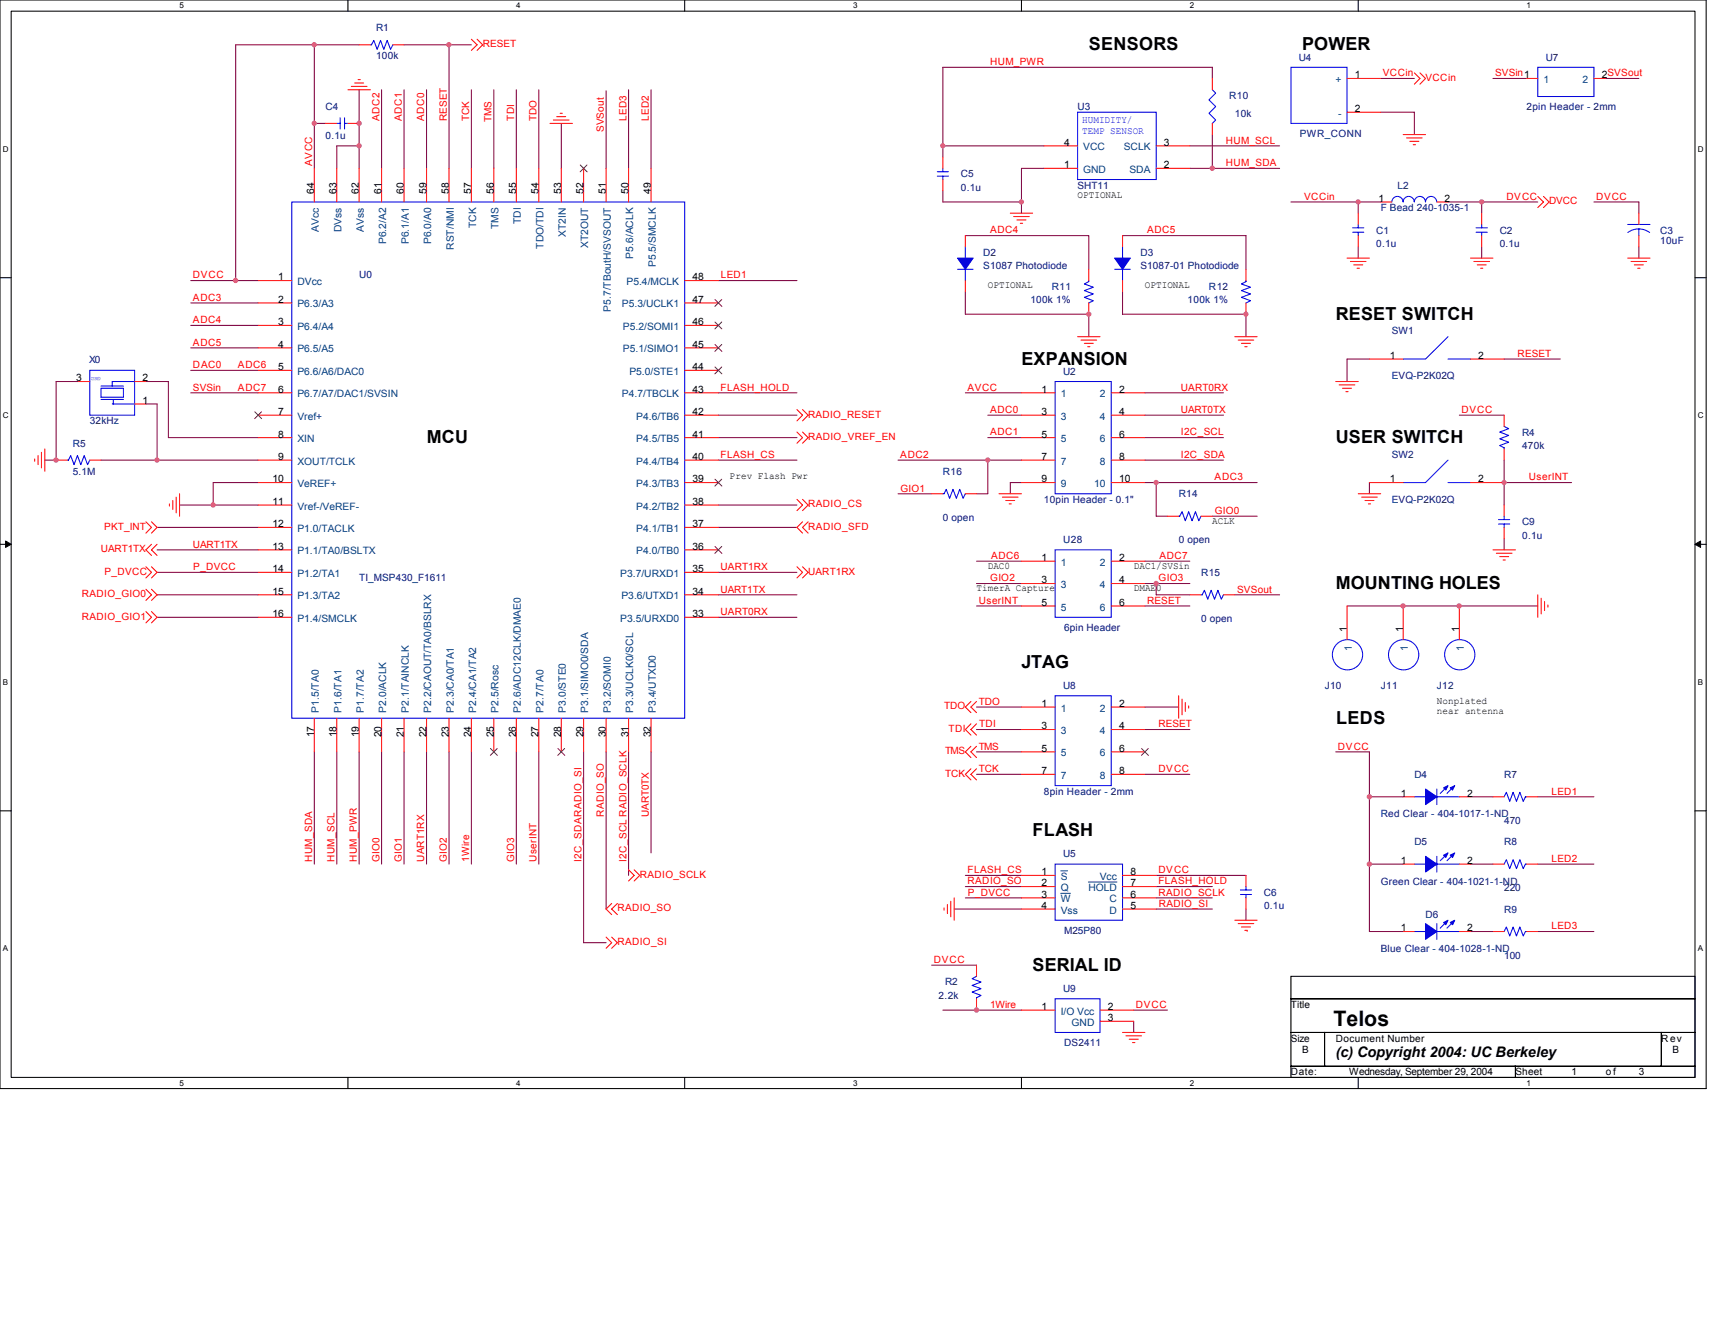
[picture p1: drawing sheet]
<svg xmlns="http://www.w3.org/2000/svg" width="279mm" height="216mm" viewBox="0 0 279 216" stroke-linecap="round" stroke-linejoin="round" font-family="sans-serif">
<path d="M0 0h278v177.4h-278zM1.8 1.8h274.3v173.8h-274.3z" fill="none" stroke="#000" stroke-width=".17"/>
<g fill="#fff">
<path d="M29.3 .2h.7v1.5h-.7z"/>
<path d="M29.3 175.7h.7v1.5h-.7z"/>
</g>
<path d="M56.7 0v1.8M56.7 175.6v1.8" fill="none" stroke="#000" stroke-width=".17"/>
<g fill="#fff">
<path d="M84.1 .2h.7v1.5h-.7z"/>
<path d="M84.1 175.7h.7v1.5h-.7z"/>
</g>
<path d="M111.5 0v1.8M111.5 175.6v1.8" fill="none" stroke="#000" stroke-width=".17"/>
<g fill="#fff">
<path d="M139 .2h.7v1.5h-.7z"/>
<path d="M139 175.7h.7v1.5h-.7z"/>
</g>
<path d="M166.4 0v1.8M166.4 175.6v1.8" fill="none" stroke="#000" stroke-width=".17"/>
<g fill="#fff">
<path d="M193.8 .2h.8v1.5h-.8z"/>
<path d="M193.8 175.7h.8v1.5h-.8z"/>
</g>
<path d="M221.3 0v1.8M221.3 175.6v1.8" fill="none" stroke="#000" stroke-width=".17"/>
<g fill="#fff">
<path d="M248.7 .2h.7v1.5h-.7z"/>
<path d="M248.7 175.7h.7v1.5h-.7z"/>
<path d="M.5 23.5h.9v1.5h-.9z"/>
<path d="M276.6 23.5h1v1.5h-1z"/>
<path d="M.5 67h.9v1.4h-.9z"/>
<path d="M276.6 67h1v1.4h-1z"/>
</g>
<path d="M0 45.3h1.8M276.1 45.3h1.9" fill="none" stroke="#000" stroke-width=".17"/>
<g fill="#fff">
<path d="M.5 110.4h.8v1.5h-.8z"/>
<path d="M276.6 110.4h.9v1.5h-.9z"/>
</g>
<path d="M0 88.7h1.8M276.1 88.7h1.9" fill="none" stroke="#000" stroke-width=".17"/>
<path d="M.9 88.2l.9 .5-.9 .5zM276.1 88.7l1-.5v1z" fill="#000" stroke="#000" stroke-width=".16"/>
<g fill="#fff">
<path d="M.5 153.8h.8v1.5h-.8z"/>
<path d="M276.6 153.8h.9v1.5h-.9z"/>
</g>
<path d="M0 132.1h1.8M276.1 132.1h1.9M210.3 159.1h65.8v3.7h-65.8zM210.3 162.8h65.8v5.4h-65.8zM210.3 168.2h5.5v5.5h-5.5zM210.3 173.7h36.6v1.9h-36.6zM215.8 168.2h54.9v5.5h-54.9zM246.9 173.7h29.2v1.9h-29.2zM270.7 168.2h5.4v5.5h-5.4z" fill="none" stroke="#000" stroke-width=".17"/>
<g fill="none" stroke="#800040" stroke-width=".17">
<path d="M51.2 7.3v20.1M58.5 7.3h-20.1v38.4M58.5 14.6v12.8M62.2 14.6v12.8M65.8 14.6v12.8M65.8 7.3h11M69.5 14.6v12.8M73.2 7.3v20.1M76.8 14.6v12.8M80.5 14.6v12.8M84.1 14.6v12.8M87.8 14.6v12.8"/>
<path d="M98.7 14.8v12.6M102.4 14.6v12.8M106.1 14.6v12.8M197.5 12.8v-1.8h-43.9v14.6M224.9 12.8h5.5M224.9 18.3h5.5v3.6M243.2 12.8h5.5M261.5 12.8h5.5M51.2 20.1h1.8M58.5 23.8h-3.6v3.6M91.4 20.1v7.3M153.6 31.1v1.8h12.8v1.8"/>
<path d="M153.6 23.8h16.5M157.3 38.4h20.1v5.5M170.1 27.4h-3.7v5.5M182.9 38.4h20.1v5.5M193.8 23.8h14.7M193.8 27.4h14.7M197.5 21.9v5.5M210.3 32.9h14.6M221.3 32.9v1.8M235.9 32.9h14.6M241.4 32.9v1.8M259.7 32.9h7.3v1.8"/>
<path d="M31.1 56.7h11M31.1 53h11M31.1 49.4h11M31.1 45.7h11M117 45.7h12.8M157.3 47.5v3.7h20.1v3.7M182.9 47.5v3.7h20.1v3.7M221.3 40.2v1.9M223.1 58.5h-3.6v3.7M241.4 40.2v1.9M245 58.5h9.2M267 40.2v1.9"/>
<path d="M12.8 62.2h-3.7v12.8h-1.8M16.4 75h25.7M23.8 62.2h3.6v9.1h14.7M23.8 65.8h1.8v9.2M31.1 64h11M31.1 60.3h11M42.1 78.6h-7.4v3.7M117 64h12.8M117 67.6h12.8M117 71.3h12.8M117 75h12.8M146.3 75h20.1"/>
<path d="M157.3 64h9.1M160.9 67.6h5.5M160.9 71.3h5.5M160.9 75v5.5h-1.8M166.4 78.6h-1.8v1.9M186.5 64h12.8M186.5 67.6h12.8M186.5 71.3h12.8M186.5 75h12.8M186.5 78.6h18.3M188.4 78.6v5.5h1.8M223.1 78.6v1.9"/>
<path d="M237.7 67.6h7.3M245 75v7.3M245 78.6h11M25.6 96.9h16.5M25.6 93.3h16.5M25.6 85.9h16.5M25.6 89.6h16.5M29.3 82.3h12.8M117 96.9h12.8M117 93.3h12.8M117 85.9h12.8M117 82.3h12.8"/>
<path d="M146.3 80.5h5.5M159.1 91.4h7.3M159.1 98.7h7.3M159.1 95.1h7.3M186.5 91.4h7.3M186.5 98.7h7.3M186.5 95.1h7.3M188.4 95.1v1.8h5.4M197.5 84.1h7.3M201.2 96.9h7.3M219.5 98.7h31M245 87.8v1.8"/>
<path d="M25.6 100.6h16.5M117 100.6h12.8M159.1 118.9h7.3M159.1 115.2h7.3M186.5 118.9h7.3M186.5 115.2h5.5M51.2 122.5v18.3M54.9 122.5v18.3M58.5 122.5v18.3M62.2 122.5v18.3M65.8 122.5v18.3M69.5 122.5v18.3"/>
<path d="M73.2 122.5v18.3M76.8 122.5v18.3M84.1 122.5v18.3M87.8 122.5v18.3M95.1 122.5v31.1h3.6M98.7 122.5v25.6M102.4 122.5v20.1M106.1 122.5v16.5M159.1 122.5h7.3M159.1 126.2h7.3M186.5 126.2h7.3M217.6 122.5h5.5v29.3h5.5"/>
<path d="M223.1 129.8h5.5M239.6 129.8h3.6M250.5 129.8h9.2M151.8 157.3h7.3M155.4 148.1h11M157.3 144.5h9.1M157.3 142.6h9.1M157.3 146.3h9.1M188.4 144.5h9.1M188.4 148.1h9.1M188.4 142.6h14.6M188.4 146.3h9.1"/>
<path d="M203 148.1v1.8M223.1 140.8h5.5M239.6 140.8h3.6M239.6 151.8h3.6M250.5 140.8h9.2M250.5 151.8h9.2M153.6 164.6h12.8M184.7 166.4v1.8M184.7 164.6h5.5"/>
</g>
<g fill="none" stroke="#f00" stroke-width=".17">
<path d="M56.7 14.6h3.6M57.2 14.1h2.6M57.8 13.5h1.4M58.3 13h.4M58.5 7.3h1.8M64 7.3h1.8M76.8 6.4l.9 .9-.9 .9M77.7 6.4l.9 .9-.9 .9M90.1 19.6h2.6M90.7 19h1.5M91.2 18.5h.4M197.5 12.8v1.8"/>
<path d="M219.5 12.8h5.4M219.5 18.3h5.4M230.4 11.9l.9 .9-.9 .9M231.3 11.9l.9 .9-.9 .9M248.7 12.8h1.8M259.7 12.8h1.8M51.2 27.4v5.5M53 20.1h1.9M54.9 27.4v5.5M56.7 20.1h1.8M58.5 27.4v5.5M62.2 27.4v5.5"/>
<path d="M65.8 27.4v5.5M69.5 27.4v5.5M73.2 27.4v5.5M76.8 27.4v5.5M80.5 27.4v5.5M84.1 27.4v5.5M87.8 27.4v5.5M89.6 20.1h3.7M91.4 27.4v5.5M95.1 27.4v5.5M98.7 27.4v5.5M102.4 27.4v5.5"/>
<path d="M106.1 27.4v5.5M153.6 25.6v1.8M153.6 29.3v1.8M157.3 38.4v1.8M164.6 34.7h3.6M165.1 35.3h2.6M165.7 35.8h1.5M166.2 36.4h.4M170.1 23.8h5.5M170.1 27.4h5.5M182.9 38.4v1.8M188.4 23.8h5.4"/>
<path d="M188.4 27.4h5.4M197.5 20.1v1.8M221.3 34.7v1.9M221.3 38.4v1.8M224.9 32.9h1.9M228.6 21.9h3.6M229.2 22.5h2.5M229.7 23h1.5M230.2 23.6h.4M234.1 32.9h1.8M241.4 34.7v1.9M241.4 38.4v1.8"/>
<path d="M250.5 32l1 .9-1 .9M251.5 32l.9 .9-.9 .9M267 34.7v1.9M267 38.4v1.8M42.1 45.7h5.4M42.1 49.4h5.4M42.1 53h5.4M42.1 56.7h5.4M111.5 45.7h5.5M111.5 49.4h5.5M111.5 53h5.5M111.5 56.7h5.5"/>
<path d="M157.3 45.7v1.8M175.6 54.9h3.6M176.1 55.4h2.6M176.7 55.9h1.4M177.2 56.5h.4M177.4 43.9v1.8M177.4 49.4v1.8M182.9 45.7v1.8M201.2 54.9h3.6M201.7 55.4h2.6M202.2 55.9h1.5M202.8 56.5h.4"/>
<path d="M203 43.9v1.8M203 49.4v1.8M219.5 42.1h3.6M220 42.6h2.5M220.5 43.2h1.5M221.1 43.7h.4M223.1 58.5h5.5M239.6 42.1h3.6M239.6 58.5h5.4M240.1 42.6h2.6M240.7 43.2h1.4M241.2 43.7h.4"/>
<path d="M265.2 42.1h3.6M265.7 42.6h2.6M266.3 43.2h1.4M266.8 43.7h.4M5.7 74.8v.4M6.2 74.2v1.5M6.8 73.7v2.5M7.3 73.2v3.6M9.1 75h1.9M12.8 62.2h1.8M14.6 75h1.8M21.9 62.2h1.9"/>
<path d="M21.9 65.8h1.9M42.1 60.3h5.4M42.1 64h5.4M42.1 67.6h5.4M42.1 71.3h5.4M42.1 75h5.4M42.1 78.6h5.4M111.5 60.3h5.5M111.5 64h5.5M111.5 67.6h5.5M111.5 71.3h5.5M111.5 75h5.5"/>
<path d="M111.5 78.6h5.5M129.8 66.7l.9 .9-.9 1M129.8 70.4l.9 .9-.9 .9M130.7 66.7l1 .9-1 1M130.7 70.4l1 .9-1 .9M166.4 64h5.5M166.4 67.6h5.5M166.4 71.3h5.5M166.4 75h5.5M166.4 78.6h5.5M181 64h5.5M181 67.6h5.5"/>
<path d="M181 71.3h5.5M181 75h5.5M181 78.6h5.5M217.6 62.2h3.7M218.2 62.7h2.5M218.7 63.3h1.5M219.3 63.8h.3M223.1 78.6h5.5M239.6 78.6h5.4M245 67.6v1.9M245 73.2v1.8M23.8 96l.9 .9-.9 .9"/>
<path d="M23.8 99.7l.9 .9-.9 .9M23.8 92.4l.9 .9-.9 .9M23.8 85l.9 .9-.9 1M24.7 96l.9 .9-.9 .9M24.7 99.7l.9 .9-.9 .9M24.7 92.4l.9 .9-.9 .9M24.7 85l.9 .9-.9 1M24.7 88.7l-.9 .9 .9 .9M25.6 88.7l-.9 .9 .9 .9M27.6 82.1v.4M28.2 81.6v1.4M28.7 81v2.6"/>
<path d="M29.3 80.5v3.6M42.1 89.6h5.4M42.1 82.3h5.4M42.1 85.9h5.4M42.1 93.3h5.4M42.1 96.9h5.4M111.5 89.6h5.5M111.5 82.3h5.5M111.5 85.9h5.5M111.5 93.3h5.5M111.5 96.9h5.5M129.8 81.4l.9 .9-.9 .9"/>
<path d="M129.8 92.4l.9 .9-.9 .9M130.7 81.4l1 .9-1 .9M130.7 85l-.9 .9 .9 1M130.7 92.4l1 .9-1 .9M131.7 85l-1 .9 1 1M151.8 80.5h1.8M157.3 80.5h1.8M162.8 80.5h3.6M163.3 81h2.6M163.9 81.6h1.4M164.4 82.1h.4M166.4 91.4h5.5"/>
<path d="M166.4 95.1h5.5M166.4 98.7h5.5M181 91.4h5.5M181 95.1h5.5M181 98.7h5.5M190.2 84.1h1.8M193.8 96.9h1.9M195.7 84.1h1.8M199.3 96.9h1.9M219.5 98.7v5.5M221.3 80.5h3.6M221.8 81h2.6"/>
<path d="M222.4 81.6h1.4M222.9 82.1h.4M228.6 98.7v5.5M237.7 98.7v5.5M243.2 89.6h3.7M243.8 90.1h2.5M244.3 90.7h1.5M244.9 91.2h.3M245 82.3v1.8M245 85.9v1.9M250.5 96.9v3.7M251.1 97.5v2.5"/>
<path d="M251.6 98v1.5M252.2 98.6v.3M42.1 100.6h5.4M51.2 117v5.5M54.9 117v5.5M58.5 117v5.5M62.2 117v5.5M65.8 117v5.5M69.5 117v5.5M73.2 117v5.5M76.8 117v5.5M80.5 117v5.5"/>
<path d="M84.1 117v5.5M87.8 117v5.5M91.4 117v5.5M95.1 117v5.5M98.7 117v5.5M102.4 117v5.5M106.1 117v5.5M111.5 100.6h5.5M158.2 117.9l-.9 1 .9 .9M158.2 114.3l-.9 .9 .9 .9M159.1 117.9l-.9 1 .9 .9M159.1 114.3l-.9 .9 .9 .9"/>
<path d="M166.4 115.2h5.5M166.4 118.9h5.5M181 115.2h5.5M181 118.9h5.5M192 113.4v3.6M192.6 113.9v2.6M193.1 114.5v1.4M193.7 115v.4M158.2 121.6l-.9 .9 .9 .9M158.2 125.3l-.9 .9 .9 .9M159.1 121.6l-.9 .9 .9 .9M159.1 125.3l-.9 .9 .9 .9"/>
<path d="M166.4 122.5h5.5M166.4 126.2h5.5M181 122.5h5.5M181 126.2h5.5M228.6 129.8h1.8M237.7 129.8h1.9M243.2 129.8h1.8M248.7 129.8h1.8M98.7 152.7l1 .9-1 .9M99.7 147.2l-1 .9 1 .9M99.7 152.7l.9 .9-.9 .9M100.6 147.2l-.9 .9 .9 .9"/>
<path d="M102.4 141.7l.9 .9-.9 1M103.3 141.7l.9 .9-.9 1M153.8 147.9v.4M154.3 147.4v1.5M154.9 146.9v2.5M155.4 146.3v3.6M159.1 157.3v1.8M166.4 142.6h5.5M166.4 144.5h5.5M166.4 146.3h5.5M166.4 148.1h5.5M182.9 142.6h5.5"/>
<path d="M182.9 144.5h5.5M182.9 146.3h5.5M182.9 148.1h5.5M201.2 149.9h3.6M201.7 150.5h2.6M202.2 151h1.5M202.8 151.6h.4M203 142.6v1.9M203 146.3v1.8M203.2 151.6h.1M228.6 140.8h1.8M228.6 151.8h1.8"/>
<path d="M237.7 140.8h1.9M237.7 151.8h1.9M243.2 140.8h1.8M243.2 151.8h1.8M248.7 140.8h1.8M248.7 151.8h1.8M159.1 162.8v1.8M166.4 164.6h5.5M179.2 164.6h5.5M179.2 166.4h5.5M182.9 168.2h3.6M183.4 168.8h2.6"/>
<path d="M184 169.3h1.4M184.5 169.9h.4"/>
</g>
<g fill="none" stroke="#00f" stroke-width=".17">
<path d="M55.4 19.2v1.8M56.1 19.2v1.8M60.3 7.3h.2l.4-.7 .5 1.4 .6-1.4 .5 1.4 .6-1.4 .5 1.4 .4-.7M175.6 18.3h12.8v11h-12.8zM197.5 14.6l.6 .6-1.1 1.1 1.1 1.1-1.1 1.1 1.1 1.1-.6 .5M210.3 11h9.2v9.1h-9.2zM250.5 11h9.2v4.7h-9.2zM47.5 32.9h64v84.1h-64zM54.9 20.1h.5M56.1 20.1h.6M152.7 28h1.8M152.7 28.7h1.8"/>
<path d="M153.6 27.4v.6M153.6 28.7v.6M220.4 37.8h1.8M220.4 37.1h1.8M221.3 36.6v.5M221.3 37.8v.6M226.8 32.9a.91 .91 0 0 1 .9-.9 .91 .91 0 0 1 .9 .9M228.6 32.9a.9 .9 0 0 1 .9-.9 .9 .9 0 0 1 .9 .9 .91 .91 0 0 1 .9-.9 .91 .91 0 0 1 .9 .9 .92 .92 0 0 1 .9-.9 .92 .92 0 0 1 1 .9M240.5 37.8h1.8M240.5 37.1h1.8M241.4 36.6v.5M241.4 37.8v.6"/>
<path d="M265.2 36.6h3.6M265.2 37.9a2.96 2.96 0 0 1 3.6 0M267 37.3v1.1M156 43.9h2.5M157.3 40.2v1.9M157.3 43.9v1.8M177.4 45.7v.2l-.7 .4 1.4 .5-1.4 .5 1.4 .6-1.4 .6 1.4 .5-.7 .4M181.6 43.9h2.5M182.9 40.2v1.9M182.9 43.9v1.8M203 45.7v.2l-.8 .4 1.5 .5-1.5 .5 1.5 .6-1.5 .6 1.5 .5-.7 .4M235.9 54.9l-3.7 3.6h-3.6"/>
<path d="M235.9 58.5h3.7M11 75h.2l.3-.8 .6 1.5 .5-1.5 .6 1.5 .5-1.5 .6 1.5 .3-.7M14.6 60.3h7.3v7.3h-7.3zM16.4 63.3h3.7v1.4h-3.7zM16.4 65.1h3.7M16.4 62.9h3.7M18.3 65.8h3.6M18.5 65.1v.7M21.9 62.2h-3.6v.7M171.9 62.2h9.1v18.3h-9.1zM235.9 75l-3.7 3.6h-3.6M235.9 78.6h3.7"/>
<path d="M245 69.5l.8 .3-1.5 .6 1.5 .6-1.5 .5 1.5 .6-1.5 .5 .7 .4v.2M153.6 80.5h.2l.4-.8 .5 1.5 .6-1.5 .5 1.5 .6-1.5 .5 1.5 .4-.7M171.9 89.6h9.1v11h-9.1zM192 84.1h.2l.4-.7 .5 1.5 .6-1.5 .5 1.5 .6-1.5 .5 1.5 .4-.8M195.7 96.9h.2l.3-.7 .6 1.4 .5-1.4 .6 1.4 .5-1.4 .6 1.4 .3-.7M244.1 84.7h1.9M244.1 85.4h1.9M245 84.1v.6M245 85.4v.5M171.9 113.4h9.1v14.6h-9.1zM230.4 129.8h1.8M234.1 128.6v2.5"/>
<path d="M234.1 139.5v2.6M234.1 129.8h3.6M235.7 139.2l-1.1 1.1M235.7 128.2l-1.1 1.1M236.8 139.2l-1.1 1.1M236.8 128.2l-1.1 1.1M245 129.8l.4-.7 .6 1.5 .5-1.5 .6 1.5 .5-1.5 .6 1.5 .3-.8h.2M159.1 159.1l-.7 .4 1.4 .5-1.4 .6 1.4 .5-1.4 .5 1.4 .6-.7 .4v.2M171.9 140.8h11v9.1h-11zM202.1 145h1.8M202.1 145.8h1.8M203 144.5v.5"/>
<path d="M203 145.8v.5M230.4 140.8h1.8M230.4 151.8h1.8M234.1 150.5v2.6M234.1 140.8h3.6M234.1 151.8h3.6M235.7 150.1l-1.1 1.1M236.8 150.1l-1.1 1.1M245 140.8l.4-.7 .6 1.4 .5-1.4 .6 1.4 .5-1.4 .6 1.4 .3-.7h.2M245 151.8l.4-.8 .6 1.5 .5-1.5 .6 1.5 .5-1.5 .6 1.5 .3-.7h.2M171.9 162.8h7.3v5.4h-7.3z"/>
<circle cx="219.5" cy="106.7" r="2.47"/>
<circle cx="228.7" cy="106.7" r="2.47"/>
<circle cx="237.8" cy="106.7" r="2.47"/>
</g>
<g fill="#00f" stroke="#00f" stroke-width=".17">
<path d="M156 42.1h2.5l-1.2 1.8z" fill-rule="evenodd"/>
<path d="M232.2 139.5l1.9 1.3-1.9 1.3z" fill-rule="evenodd"/>
<path d="M236.3 139.3l.7-.3-.4 .7z" fill-rule="evenodd"/>
<path d="M235.2 139.3l.7-.3-.4 .7z" fill-rule="evenodd"/>
<path d="M232.2 128.6l1.9 1.2-1.9 1.3z" fill-rule="evenodd"/>
<path d="M236.3 128.4l.7-.4-.4 .7z" fill-rule="evenodd"/>
<path d="M235.2 128.4l.7-.4-.4 .7z" fill-rule="evenodd"/>
<path d="M181.6 42.1h2.5l-1.2 1.8z" fill-rule="evenodd"/>
<path d="M232.2 150.5l1.9 1.3-1.9 1.3z" fill-rule="evenodd"/>
<path d="M236.3 150.3l.7-.4-.4 .8z" fill-rule="evenodd"/>
<path d="M235.2 150.3l.7-.4-.4 .8z" fill-rule="evenodd"/>
</g>
<g fill="none" stroke="#804000" stroke-width=".16">
<path d="M94.5 26.9l1.2 1.1M95.6 26.9l-1.1 1.1M116.5 59.8l1.1 1.1M116.5 56.1l1.1 1.2M116.5 52.5l1.1 1.1M116.5 48.8l1.1 1.1M117.6 59.8l-1.1 1.1M117.6 56.1l-1.1 1.2M117.6 52.5l-1.1 1.1M117.6 48.8l-1.1 1.1M41.5 67.1l1.1 1.1M42.6 67.1l-1.1 1.1"/>
<path d="M116.5 78.1l1.1 1.1M117.6 78.1l-1.1 1.1M116.5 89l1.1 1.2M117.6 89l-1.1 1.2M79.9 122l1.1 1.1M81 122l-1.1 1.1M90.9 122l1.1 1.1M92 122l-1.1 1.1M186 122l1.1 1.1M187.1 122l-1.2 1.1"/>
</g>
<path d="M172.8 141.9h1.1M172.8 145.6h1.6M177.3 143.7h4.7" fill="none" stroke="#004080" stroke-width=".16"/>
<g fill="#f0f" stroke="#f0f" stroke-width=".17">
<circle cx="221.3" cy="32.9" r=".35"/>
<circle cx="237.7" cy="98.7" r=".36"/>
<circle cx="25.6" cy="75" r=".35"/>
<circle cx="188.3" cy="95.1" r=".36"/>
<circle cx="245" cy="78.6" r=".35"/>
<circle cx="177.4" cy="51.2" r=".36"/>
<circle cx="160.9" cy="75" r=".35"/>
<circle cx="153.6" cy="23.8" r=".35"/>
<circle cx="9.1" cy="75" r=".36"/>
<circle cx="34.7" cy="82.3" r=".36"/>
<circle cx="197.5" cy="27.4" r=".36"/>
<circle cx="241.4" cy="32.9" r=".36"/>
<circle cx="58.5" cy="23.8" r=".36"/>
<circle cx="223.1" cy="129.8" r=".36"/>
<circle cx="51.2" cy="20.1" r=".35"/>
<circle cx="159.1" cy="164.6" r=".36"/>
<circle cx="166.4" cy="32.9" r=".35"/>
<circle cx="203" cy="51.2" r=".35"/>
<circle cx="228.6" cy="98.7" r=".36"/>
<circle cx="58.5" cy="20.1" r=".36"/>
<circle cx="223.1" cy="140.8" r=".36"/>
<circle cx="38.4" cy="45.7" r=".36"/>
<circle cx="73.1" cy="7.3" r=".36"/>
<circle cx="51.2" cy="7.3" r=".35"/>
<circle cx="188.3" cy="78.6" r=".35"/>
</g>
<text font-size="3.5" x="217.3" y="167.3">Telos</text>
<g font-size="2.9">
<text x="177.4" y="8.2">SENSORS</text>
<text x="212.1" y="8.2">POWER</text>
<text x="217.6" y="52.1">RESET SWITCH</text>
<text x="166.4" y="59.4">EXPANSION</text>
<text x="69.5" y="72.2">MCU</text>
<text x="217.6" y="72.2">USER SWITCH</text>
<text x="217.6" y="96">MOUNTING HOLES</text>
<text x="166.4" y="108.8">JTAG</text>
<text x="217.7" y="117.9">LEDS</text>
<text x="168.2" y="136.2">FLASH</text>
<text x="168.2" y="158.2">SERIAL ID</text>
</g>
<text font-size="2.4" x="217.6" y="172.2">(c) Copyright 2004: UC Berkeley</text>
<g font-size="1.7" fill="#004080">
<text x="217.6" y="13.5">+</text>
<text x="251.4" y="13.5">1</text>
<text x="257.8" y="13.5">2</text>
<text x="218" y="19">-</text>
<text x="176.5" y="24.5">VCC</text>
<text x="176.5" y="28.2">GND</text>
<text x="183.1" y="24.5">SCLK</text>
<text x="184" y="28.2">SDA</text>
<text x="52" y="37.8" transform="rotate(-90 52 37.8)">AVcc</text>
<text x="55.6" y="37.8" transform="rotate(-90 55.6 37.8)">DVss</text>
<text x="59.3" y="37.8" transform="rotate(-90 59.3 37.8)">AVss</text>
<text x="62.9" y="39.8" transform="rotate(-90 62.9 39.8)">P6.2/A2</text>
<text x="66.6" y="39.8" transform="rotate(-90 66.6 39.8)">P6.1/A1</text>
<text x="70.3" y="39.8" transform="rotate(-90 70.3 39.8)">P6.0/A0</text>
<text x="73.9" y="40.7" transform="rotate(-90 73.9 40.7)">RST/NMI</text>
<text x="77.6" y="37.2" transform="rotate(-90 77.6 37.2)">TCK</text>
<text x="81.2" y="37.4" transform="rotate(-90 81.2 37.4)">TMS</text>
<text x="84.9" y="36.5" transform="rotate(-90 84.9 36.5)">TDI</text>
<text x="88.5" y="40.5" transform="rotate(-90 88.5 40.5)">TDO/TDI</text>
<text x="92.2" y="38.6" transform="rotate(-90 92.2 38.6)">XT2IN</text>
<text x="95.8" y="40.4" transform="rotate(-90 95.8 40.4)">XT2OUT</text>
<text x="48.5" y="46.5">DVcc</text>
<text x="102.1" y="46.5">P5.4/MCLK</text>
<text x="103.2" y="42.1" transform="rotate(-90 103.2 42.1)">P5.6/ACLK</text>
<text x="106.8" y="43.5" transform="rotate(-90 106.8 43.5)">P5.5/SMCLK</text>
<text x="48.5" y="50.1">P6.3/A3</text>
<text x="48.5" y="53.8">P6.4/A4</text>
<text x="99.5" y="50.8" transform="rotate(-90 99.5 50.8)">P5.7/TBoutH/SVSOUT</text>
<text x="101.3" y="50.1">P5.3/UCLK1</text>
<text x="101.5" y="53.8">P5.2/SOMI1</text>
<text x="48.5" y="57.4">P6.5/A5</text>
<text x="101.5" y="57.4">P5.1/SIMO1</text>
<text x="48.5" y="61.1">P6.6/A6/DAC0</text>
<text x="48.5" y="64.7">P6.7/A7/DAC1/SVSIN</text>
<text x="101.3" y="64.7">P4.7/TBCLK</text>
<text x="102.5" y="61.1">P5.0/STE1</text>
<text x="172.8" y="64.7">1</text>
<text x="179.2" y="64.7">2</text>
<text x="48.5" y="68.4">Vref+</text>
<text x="103.7" y="68.4">P4.6/TB6</text>
<text x="172.8" y="68.4">3</text>
<text x="179.2" y="68.4">4</text>
<text x="48.5" y="72.1">XIN</text>
<text x="48.5" y="75.7">XOUT/TCLK</text>
<text x="103.7" y="75.7">P4.4/TB4</text>
<text x="103.7" y="72.1">P4.5/TB5</text>
<text x="172.8" y="72.1">5</text>
<text x="172.8" y="75.7">7</text>
<text x="179.2" y="72.1">6</text>
<text x="179.2" y="75.7">8</text>
<text x="48.5" y="79.4">VeREF+</text>
<text x="48.5" y="83">Vref-/VeREF-</text>
<text x="103.7" y="83">P4.2/TB2</text>
<text x="103.7" y="79.4">P4.3/TB3</text>
<text x="172.8" y="79.4">9</text>
<text x="178.3" y="79.4">10</text>
<text x="48.5" y="86.7">P1.0/TACLK</text>
<text x="103.7" y="86.7">P4.1/TB1</text>
<text x="48.5" y="90.3">P1.1/TA0/BSLTX</text>
<text x="48.5" y="94">P1.2/TA1</text>
<text x="101" y="94">P3.7/URXD1</text>
<text x="103.7" y="90.3">P4.0/TB0</text>
<text x="172.8" y="92.2">1</text>
<text x="172.8" y="95.8">3</text>
<text x="179.2" y="92.2">2</text>
<text x="179.2" y="95.8">4</text>
<text x="48.5" y="97.7">P1.3/TA2</text>
<text x="48.5" y="101.3">P1.4/SMCLK</text>
<text x="101" y="101.3">P3.5/URXD0</text>
<text x="101.2" y="97.7">P3.6/UTXD1</text>
<text x="172.8" y="99.5">5</text>
<text x="179.2" y="99.5">6</text>
<text x="220.2" y="106.1" transform="rotate(-90 220.2 106.1)">1</text>
<text x="229.4" y="106.1" transform="rotate(-90 229.4 106.1)">1</text>
<text x="238.5" y="106.1" transform="rotate(-90 238.5 106.1)">1</text>
<text x="52" y="116.1" transform="rotate(-90 52 116.1)">P1.5/TA0</text>
<text x="55.6" y="116.1" transform="rotate(-90 55.6 116.1)">P1.6/TA1</text>
<text x="59.3" y="116.1" transform="rotate(-90 59.3 116.1)">P1.7/TA2</text>
<text x="62.9" y="116.1" transform="rotate(-90 62.9 116.1)">P2.0/ACLK</text>
<text x="66.6" y="116.1" transform="rotate(-90 66.6 116.1)">P2.1/TAINCLK</text>
<text x="70.3" y="116.1" transform="rotate(-90 70.3 116.1)">P2.2/CAOUT/TA0/BSLRX</text>
<text x="73.9" y="116.1" transform="rotate(-90 73.9 116.1)">P2.3/CA0/TA1</text>
<text x="77.6" y="116.1" transform="rotate(-90 77.6 116.1)">P2.4/CA1/TA2</text>
<text x="81.2" y="116.1" transform="rotate(-90 81.2 116.1)">P2.5/Rosc</text>
<text x="84.9" y="116.1" transform="rotate(-90 84.9 116.1)">P2.6/ADC12CLK/DMAE0</text>
<text x="88.5" y="116.1" transform="rotate(-90 88.5 116.1)">P2.7/TA0</text>
<text x="92.2" y="116.1" transform="rotate(-90 92.2 116.1)">P3.0/STE0</text>
<text x="95.8" y="116.1" transform="rotate(-90 95.8 116.1)">P3.1/SIMO0/SDA</text>
<text x="99.5" y="116.1" transform="rotate(-90 99.5 116.1)">P3.2/SOMI0</text>
<text x="103.2" y="116.1" transform="rotate(-90 103.2 116.1)">P3.3/UCLK0/SCL</text>
<text x="106.8" y="116.1" transform="rotate(-90 106.8 116.1)">P3.4/UTXD0</text>
<text x="172.8" y="116">1</text>
<text x="172.8" y="119.6">3</text>
<text x="179.2" y="116">2</text>
<text x="179.2" y="119.6">4</text>
<text x="172.8" y="123.3">5</text>
<text x="179.2" y="123.3">6</text>
<text x="172.8" y="126.9">7</text>
<text x="179.2" y="126.9">8</text>
<text x="172.8" y="143.4">S</text>
<text x="179.2" y="143.4">Vcc</text>
<text x="172.8" y="145.2">Q</text>
<text x="172.8" y="147">W</text>
<text x="172.8" y="148.9">Vss</text>
<text x="177.3" y="145.2">HOLD</text>
<text x="180.8" y="148.9">D</text>
<text x="180.8" y="147">C</text>
<text x="172.8" y="165.3">I/O Vcc</text>
<text x="174.6" y="167.2">GND</text>
</g>
<g font-size="1.7">
<text x="220.7" y="12.8">1</text>
<text x="260.9" y="12.8">2SVSout</text>
<text x="173.4" y="23.7">4</text>
<text x="189.6" y="23.7">3</text>
<text x="220.7" y="18.3">2</text>
<text x="173.4" y="27.4">1</text>
<text x="189.6" y="27.4">2</text>
<text x="51.2" y="31.6" transform="rotate(-90 51.2 31.6)">64</text>
<text x="54.8" y="31.6" transform="rotate(-90 54.8 31.6)">63</text>
<text x="58.5" y="31.6" transform="rotate(-90 58.5 31.6)">62</text>
<text x="62.1" y="31.6" transform="rotate(-90 62.1 31.6)">61</text>
<text x="65.8" y="31.6" transform="rotate(-90 65.8 31.6)">60</text>
<text x="69.5" y="31.6" transform="rotate(-90 69.5 31.6)">59</text>
<text x="73.1" y="31.6" transform="rotate(-90 73.1 31.6)">58</text>
<text x="76.8" y="31.6" transform="rotate(-90 76.8 31.6)">57</text>
<text x="80.4" y="31.6" transform="rotate(-90 80.4 31.6)">56</text>
<text x="84.1" y="31.6" transform="rotate(-90 84.1 31.6)">55</text>
<text x="87.8" y="31.6" transform="rotate(-90 87.8 31.6)">54</text>
<text x="91.4" y="31.6" transform="rotate(-90 91.4 31.6)">53</text>
<text x="95.1" y="31.6" transform="rotate(-90 95.1 31.6)">52</text>
<text x="98.7" y="31.6" transform="rotate(-90 98.7 31.6)">51</text>
<text x="102.4" y="31.6" transform="rotate(-90 102.4 31.6)">50</text>
<text x="106" y="31.6" transform="rotate(-90 106 31.6)">49</text>
<text x="224.6" y="32.9">1</text>
<text x="235.4" y="32.9">2</text>
<text x="45.3" y="45.7">1</text>
<text x="112.8" y="45.7">48</text>
<text x="45.3" y="49.3">2</text>
<text x="45.3" y="53">3</text>
<text x="112.8" y="53">46</text>
<text x="112.8" y="49.3">47</text>
<text x="45.3" y="56.7">4</text>
<text x="112.8" y="56.7">45</text>
<text x="226.4" y="58.5">1</text>
<text x="240.8" y="58.5">2</text>
<text x="12.4" y="62.1">3</text>
<text x="23.2" y="65.8">1</text>
<text x="23.2" y="62.1">2</text>
<text x="45.3" y="60.3">5</text>
<text x="45.3" y="64">6</text>
<text x="112.8" y="64">43</text>
<text x="112.8" y="60.3">44</text>
<text x="169.7" y="64">1</text>
<text x="182.3" y="64">2</text>
<text x="45.3" y="67.6">7</text>
<text x="45.3" y="71.3">8</text>
<text x="112.8" y="71.3">41</text>
<text x="112.8" y="67.6">42</text>
<text x="169.7" y="67.6">3</text>
<text x="169.7" y="71.3">5</text>
<text x="182.3" y="67.6">4</text>
<text x="182.3" y="71.3">6</text>
<text x="45.3" y="75">9</text>
<text x="112.8" y="75">40</text>
<text x="169.7" y="75">7</text>
<text x="182.3" y="75">8</text>
<text x="44.4" y="78.6">10</text>
<text x="44.4" y="82.3">11</text>
<text x="112.8" y="82.3">38</text>
<text x="112.8" y="78.6">39</text>
<text x="169.7" y="78.6">9</text>
<text x="182.3" y="78.6">10</text>
<text x="226.4" y="78.6">1</text>
<text x="240.8" y="78.6">2</text>
<text x="44.4" y="85.9">12</text>
<text x="44.4" y="89.6">13</text>
<text x="112.8" y="89.6">36</text>
<text x="112.8" y="85.9">37</text>
<text x="44.4" y="93.2">14</text>
<text x="112.8" y="93.2">35</text>
<text x="169.7" y="91.4">1</text>
<text x="169.7" y="95.1">3</text>
<text x="182.3" y="91.4">2</text>
<text x="182.3" y="95.1">4</text>
<text x="44.4" y="96.9">15</text>
<text x="44.4" y="100.6">16</text>
<text x="112.8" y="100.6">33</text>
<text x="112.8" y="96.9">34</text>
<text x="169.7" y="98.7">5</text>
<text x="182.3" y="98.7">6</text>
<text x="219.4" y="103" transform="rotate(-90 219.4 103)">1</text>
<text x="228.6" y="103" transform="rotate(-90 228.6 103)">1</text>
<text x="237.7" y="103" transform="rotate(-90 237.7 103)">1</text>
<text x="169.7" y="115.2">1</text>
<text x="169.7" y="118.9">3</text>
<text x="182.3" y="115.2">2</text>
<text x="182.3" y="118.9">4</text>
<text x="51.2" y="120.2" transform="rotate(-90 51.2 120.2)">17</text>
<text x="54.8" y="120.2" transform="rotate(-90 54.8 120.2)">18</text>
<text x="58.5" y="120.2" transform="rotate(-90 58.5 120.2)">19</text>
<text x="62.1" y="120.2" transform="rotate(-90 62.1 120.2)">20</text>
<text x="65.8" y="120.2" transform="rotate(-90 65.8 120.2)">21</text>
<text x="69.5" y="120.2" transform="rotate(-90 69.5 120.2)">22</text>
<text x="73.1" y="120.2" transform="rotate(-90 73.1 120.2)">23</text>
<text x="76.8" y="120.2" transform="rotate(-90 76.8 120.2)">24</text>
<text x="80.4" y="120.2" transform="rotate(-90 80.4 120.2)">25</text>
<text x="84.1" y="120.2" transform="rotate(-90 84.1 120.2)">26</text>
<text x="87.8" y="120.2" transform="rotate(-90 87.8 120.2)">27</text>
<text x="91.4" y="120.2" transform="rotate(-90 91.4 120.2)">28</text>
<text x="95.1" y="120.2" transform="rotate(-90 95.1 120.2)">29</text>
<text x="98.7" y="120.2" transform="rotate(-90 98.7 120.2)">30</text>
<text x="102.4" y="120.2" transform="rotate(-90 102.4 120.2)">31</text>
<text x="106" y="120.2" transform="rotate(-90 106 120.2)">32</text>
<text x="169.7" y="122.5">5</text>
<text x="182.3" y="122.5">6</text>
<text x="169.7" y="126.2">7</text>
<text x="182.3" y="126.2">8</text>
<text x="228.2" y="129.8">1</text>
<text x="239" y="129.8">2</text>
<text x="169.7" y="142.6">1</text>
<text x="184.2" y="142.6">8</text>
<text x="228.2" y="140.8">1</text>
<text x="239" y="140.8">2</text>
<text x="169.7" y="144.4">2</text>
<text x="169.7" y="148.1">4</text>
<text x="169.7" y="146.3">3</text>
<text x="184.1" y="148.1">5</text>
<text x="184.1" y="146.3">6</text>
<text x="184.1" y="144.4">7</text>
<text x="228.2" y="151.8">1</text>
<text x="239" y="151.8">2</text>
<text x="169.7" y="164.6">1</text>
<text x="180.5" y="164.6">2</text>
<text x="180.5" y="166.4">3</text>
</g>
<g font-size="1.6" fill="#000080">
<text x="61.3" y="5.1">R1</text>
<text x="61.3" y="9.7">100k</text>
<text x="211.6" y="9.9">U4</text>
<text x="251.8" y="9.9">U7</text>
<text x="53" y="17.9">C4</text>
<text x="175.6" y="17.9">U3</text>
<text x="200.2" y="16.1">R10</text>
<text x="248.7" y="17.9">2pin Header - 2mm</text>
<text x="53" y="22.7">0.1u</text>
<text x="201.2" y="19">10k</text>
<text x="211.8" y="22.3">PWR_CONN</text>
<text x="156.5" y="28.9">C5</text>
<text x="156.5" y="31.1">0.1u</text>
<text x="175.6" y="30.7">SHT11</text>
<text x="224.9" y="34.4">F Bead 240-1035-1</text>
<text x="227.7" y="30.7">L2</text>
<text x="160.2" y="41.7">D2</text>
<text x="185.8" y="41.7">D3</text>
<text x="224.2" y="38.1">C1</text>
<text x="224.2" y="40.2">0.1u</text>
<text x="244.3" y="38.1">C2</text>
<text x="244.3" y="40.2">0.1u</text>
<text x="270.5" y="38.1">C3</text>
<text x="270.5" y="39.7">10uF</text>
<text x="58.5" y="45.4">U0</text>
<text x="160.2" y="43.9">S1087 Photodiode</text>
<text x="171.3" y="47.2">R11</text>
<text x="185.8" y="43.9">S1087-01 Photodiode</text>
<text x="197" y="47.2">R12</text>
<text x="167.9" y="49.4">100k 1%</text>
<text x="193.5" y="49.4">100k 1%</text>
<text x="14.5" y="59.1">X0</text>
<text x="226.8" y="54.5">SW1</text>
<text x="173.2" y="61.1">U2</text>
<text x="226.8" y="61.8">EVQ-P2K02Q</text>
<text x="14.6" y="69.1">32kHz</text>
<text x="248" y="71">R4</text>
<text x="11.9" y="72.8">R5</text>
<text x="11.9" y="77.4">5.1M</text>
<text x="153.6" y="77.4">R16</text>
<text x="226.8" y="74.6">SW2</text>
<text x="248" y="73.2">470k</text>
<text x="170.1" y="81.9">10pin Header - 0.1&quot;</text>
<text x="192" y="81">R14</text>
<text x="226.8" y="81.9">EVQ-P2K02Q</text>
<text x="153.6" y="84.9">0 open</text>
<text x="173.2" y="88.5">U28</text>
<text x="192" y="88.5">0 open</text>
<text x="248" y="85.6">C9</text>
<text x="248" y="87.8">0.1u</text>
<text x="58.5" y="94.7">TI_MSP430_F1611</text>
<text x="195.7" y="93.8">R15</text>
<text x="195.7" y="101.3">0 open</text>
<text x="173.4" y="102.8">6pin Header</text>
<text x="173.2" y="112.3">U8</text>
<text x="215.8" y="112.3">J10</text>
<text x="225" y="112.3">J11</text>
<text x="234.1" y="112.3">J12</text>
<text x="170.1" y="129.5">8pin Header - 2mm</text>
<text x="230.4" y="126.7">D4</text>
<text x="245" y="126.7">R7</text>
<text x="224.9" y="133.1">Red Clear - 404-1017-1-ND</text>
<text x="230.4" y="137.7">D5</text>
<text x="245" y="137.7">R8</text>
<text x="245" y="134.2">470</text>
<text x="173.2" y="139.7">U5</text>
<text x="205.9" y="145.9">C6</text>
<text x="205.9" y="148.1">0.1u</text>
<text x="224.9" y="144.1">Green Clear - 404-1021-1-ND</text>
<text x="232.2" y="149.6">D6</text>
<text x="245" y="145.2">220</text>
<text x="245" y="148.7">R9</text>
<text x="173.4" y="152.2">M25P80</text>
<text x="224.9" y="155.1">Blue Clear - 404-1028-1-ND</text>
<text x="154" y="160.6">R2</text>
<text x="173.2" y="161.7">U9</text>
<text x="245" y="156.2">100</text>
<text x="152.9" y="162.8">2.2k</text>
<text x="173.4" y="170.5">DS2411</text>
</g>
<g font-size="1.6" fill="#f00">
<text x="78.6" y="7.7">RESET</text>
<text x="161.3" y="10.6">HUM_PWR</text>
<text x="225.3" y="12.4">VCCin</text>
<text x="232.2" y="13.2">VCCin</text>
<text x="243.6" y="12.4">SVSin1</text>
<text x="61.8" y="19.7" transform="rotate(-90 61.8 19.7)">ADC2</text>
<text x="65.5" y="19.7" transform="rotate(-90 65.5 19.7)">ADC1</text>
<text x="69.1" y="19.7" transform="rotate(-90 69.1 19.7)">ADC0</text>
<text x="72.8" y="19.7" transform="rotate(-90 72.8 19.7)">RESET</text>
<text x="76.4" y="19.7" transform="rotate(-90 76.4 19.7)">TCK</text>
<text x="80.1" y="19.8" transform="rotate(-90 80.1 19.8)">TMS</text>
<text x="83.8" y="19.7" transform="rotate(-90 83.8 19.7)">TDI</text>
<text x="87.4" y="19.7" transform="rotate(-90 87.4 19.7)">TDO</text>
<text x="98.4" y="21.6" transform="rotate(-90 98.4 21.6)">SVSout</text>
<text x="102" y="19.7" transform="rotate(-90 102 19.7)">LED3</text>
<text x="105.7" y="19.7" transform="rotate(-90 105.7 19.7)">LED2</text>
<text x="199.7" y="23.4">HUM_SCL</text>
<text x="50.8" y="27.1" transform="rotate(-90 50.8 27.1)">AVCC</text>
<text x="199.7" y="27.1">HUM_SDA</text>
<text x="212.5" y="32.6">VCCin</text>
<text x="245.4" y="32.6">DVCC</text>
<text x="252.4" y="33.3">DVCC</text>
<text x="260" y="32.6">DVCC</text>
<text x="161.3" y="38">ADC4</text>
<text x="186.9" y="38">ADC5</text>
<text x="31.4" y="45.4">DVCC</text>
<text x="117.4" y="45.4">LED1</text>
<text x="31.4" y="52.7">ADC4</text>
<text x="31.4" y="49">ADC3</text>
<text x="31.4" y="56.3">ADC5</text>
<text x="31.4" y="60">DAC0</text>
<text x="38.8" y="60">ADC6</text>
<text x="247.2" y="58.1">RESET</text>
<text x="31.4" y="63.6">SVSin</text>
<text x="38.8" y="63.6">ADC7</text>
<text x="117.4" y="63.6">FLASH_HOLD</text>
<text x="157.6" y="63.6">AVCC</text>
<text x="192.4" y="63.6">UART0RX</text>
<text x="131.7" y="68.1">RADIO_RESET</text>
<text x="131.7" y="71.7">RADIO_VREF_EN</text>
<text x="161.3" y="67.3">ADC0</text>
<text x="161.3" y="71">ADC1</text>
<text x="192.4" y="67.3">UART0TX</text>
<text x="192.4" y="71">I2C_SCL</text>
<text x="238.1" y="67.3">DVCC</text>
<text x="117.4" y="74.6">FLASH_CS</text>
<text x="146.7" y="74.6">ADC2</text>
<text x="192.4" y="74.6">I2C_SDA</text>
<text x="131.7" y="82.7">RADIO_CS</text>
<text x="146.7" y="80.1">GIO1</text>
<text x="197.9" y="78.3">ADC3</text>
<text x="197.9" y="83.8">GIO0</text>
<text x="249.1" y="78.3">UserINT</text>
<text x="16.4" y="90">UART1TX</text>
<text x="17" y="86.3">PKT_INT</text>
<text x="31.4" y="89.2">UART1TX</text>
<text x="131.7" y="86.3">RADIO_SFD</text>
<text x="17" y="93.6">P_DVCC</text>
<text x="31.5" y="92.9">P_DVCC</text>
<text x="117.4" y="92.9">UART1RX</text>
<text x="131.7" y="93.6">UART1RX</text>
<text x="161.3" y="94.7">GIO2</text>
<text x="161.5" y="91.1">ADC6</text>
<text x="188.8" y="94.7">GIO3</text>
<text x="188.9" y="91.1">ADC7</text>
<text x="13.3" y="97.3">RADIO_GIO0</text>
<text x="13.3" y="101">RADIO_GIO1</text>
<text x="117.4" y="96.6">UART1TX</text>
<text x="117.4" y="100.2">UART0RX</text>
<text x="159.4" y="98.4">UserINT</text>
<text x="186.9" y="98.4">RESET</text>
<text x="201.5" y="96.6">SVSout</text>
<text x="153.8" y="115.6">TDO</text>
<text x="154.5" y="119.3">TDI</text>
<text x="159.4" y="114.9">TDO</text>
<text x="159.5" y="118.5">TDI</text>
<text x="188.7" y="118.5">RESET</text>
<text x="154" y="122.9">TMS</text>
<text x="159.4" y="122.2">TMS</text>
<text x="159.4" y="125.8">TCK</text>
<text x="188.7" y="125.8">DVCC</text>
<text x="218" y="122.2">DVCC</text>
<text x="154" y="126.6">TCK</text>
<text x="252.8" y="129.5">LED1</text>
<text x="98.4" y="133.1" transform="rotate(-90 98.4 133.1)">RADIO_SO</text>
<text x="105.7" y="133.1" transform="rotate(-90 105.7 133.1)">UART0TX</text>
<text x="50.8" y="140.4" transform="rotate(-90 50.8 140.4)">HUM_SDA</text>
<text x="54.5" y="140.4" transform="rotate(-90 54.5 140.4)">HUM_SCL</text>
<text x="58.1" y="140.4" transform="rotate(-90 58.1 140.4)">HUM_PWR</text>
<text x="61.8" y="140.4" transform="rotate(-90 61.8 140.4)">GIO0</text>
<text x="65.5" y="140.4" transform="rotate(-90 65.5 140.4)">GIO1</text>
<text x="69.1" y="140.4" transform="rotate(-90 69.1 140.4)">UART1RX</text>
<text x="72.8" y="140.4" transform="rotate(-90 72.8 140.4)">GIO2</text>
<text x="76.4" y="140.4" transform="rotate(-90 76.4 140.4)">1Wire</text>
<text x="83.8" y="140.4" transform="rotate(-90 83.8 140.4)">GIO3</text>
<text x="87.4" y="140.4" transform="rotate(-90 87.4 140.4)">UserINT</text>
<text x="94.7" y="140.4" transform="rotate(-90 94.7 140.4)">I2C_SDARADIO_SI</text>
<text x="102" y="140.4" transform="rotate(-90 102 140.4)">I2C_SCL RADIO_SCLK</text>
<text x="104.2" y="143">RADIO_SCLK</text>
<text x="157.6" y="142.3">FLASH_CS</text>
<text x="188.7" y="142.3">DVCC</text>
<text x="252.8" y="140.4">LED2</text>
<text x="100.6" y="148.5">RADIO_SO</text>
<text x="157.6" y="144.1">RADIO_SO</text>
<text x="157.7" y="145.9">P_DVCC</text>
<text x="188.7" y="145.9">RADIO_SCLK</text>
<text x="188.7" y="144.1">FLASH_HOLD</text>
<text x="188.8" y="147.8">RADIO_SI</text>
<text x="100.6" y="154">RADIO_SI</text>
<text x="252.8" y="151.4">LED3</text>
<text x="152.1" y="156.9">DVCC</text>
<text x="161.3" y="164.2">1Wire</text>
<text x="185.1" y="164.2">DVCC</text>
</g>
<g font-size="1.6" fill="#00f">
<text x="176.3" y="20.1">HUMIDITY/</text>
<text x="176.3" y="21.8">TEMP SENSOR</text>
</g>
<g font-size="1.6">
<text x="175.6" y="32.3">OPTIONAL</text>
<text x="160.9" y="47">OPTIONAL</text>
<text x="186.5" y="47">OPTIONAL</text>
<text x="118.9" y="78.1">Prev Flash Pwr</text>
<text x="197.5" y="85.4">ACLK</text>
<text x="160.9" y="92.7">DAC0</text>
<text x="184.7" y="92.7">DAC1/SVSin</text>
<text x="159.1" y="96.4">TimerA Capture</text>
<text x="184.7" y="96.4">DMAE0</text>
<text x="234.1" y="114.6">Nonplated</text>
<text x="234.1" y="116.4">near antenna</text>
<text x="210.3" y="164.2">Title</text>
<text x="210.3" y="169.7">Size</text>
<text x="212.1" y="171.6">B</text>
<text x="217.6" y="169.7">Document Number</text>
<text x="270.7" y="169.7">R ev</text>
<text x="272.5" y="171.6">B</text>
<text x="210.3" y="175.2">Date:</text>
<text x="219.8" y="175.2">Wednesday, September 29, 2004</text>
<text x="246.9" y="175.2">Sheet</text>
<text x="256" y="175.2">1</text>
<text x="261.6" y="175.2">of</text>
<text x="267" y="175.2">3</text>
</g>
<g font-size="1.3">
<text x="29.3" y="1.4">5</text>
<text x="84.1" y="1.4">4</text>
<text x="139" y="1.4">3</text>
<text x="193.8" y="1.4">2</text>
<text x="248.7" y="1.4">1</text>
<text x=".5" y="24.7">D</text>
<text x="276.6" y="24.7">D</text>
<text x=".5" y="68.2">C</text>
<text x="276.6" y="68.2">C</text>
<text x=".5" y="111.6">B</text>
<text x="276.6" y="111.6">B</text>
<text x=".5" y="155">A</text>
<text x="276.6" y="155">A</text>
<text x="29.3" y="176.9">5</text>
<text x="84.1" y="176.9">4</text>
<text x="139" y="176.9">3</text>
<text x="193.8" y="176.9">2</text>
<text x="248.7" y="176.9">1</text>
</g>
<text font-size=".9" fill="#00f" x="16.4" y="61.4" transform="rotate(180 16.4 61.4)">GND</text>
</svg>
